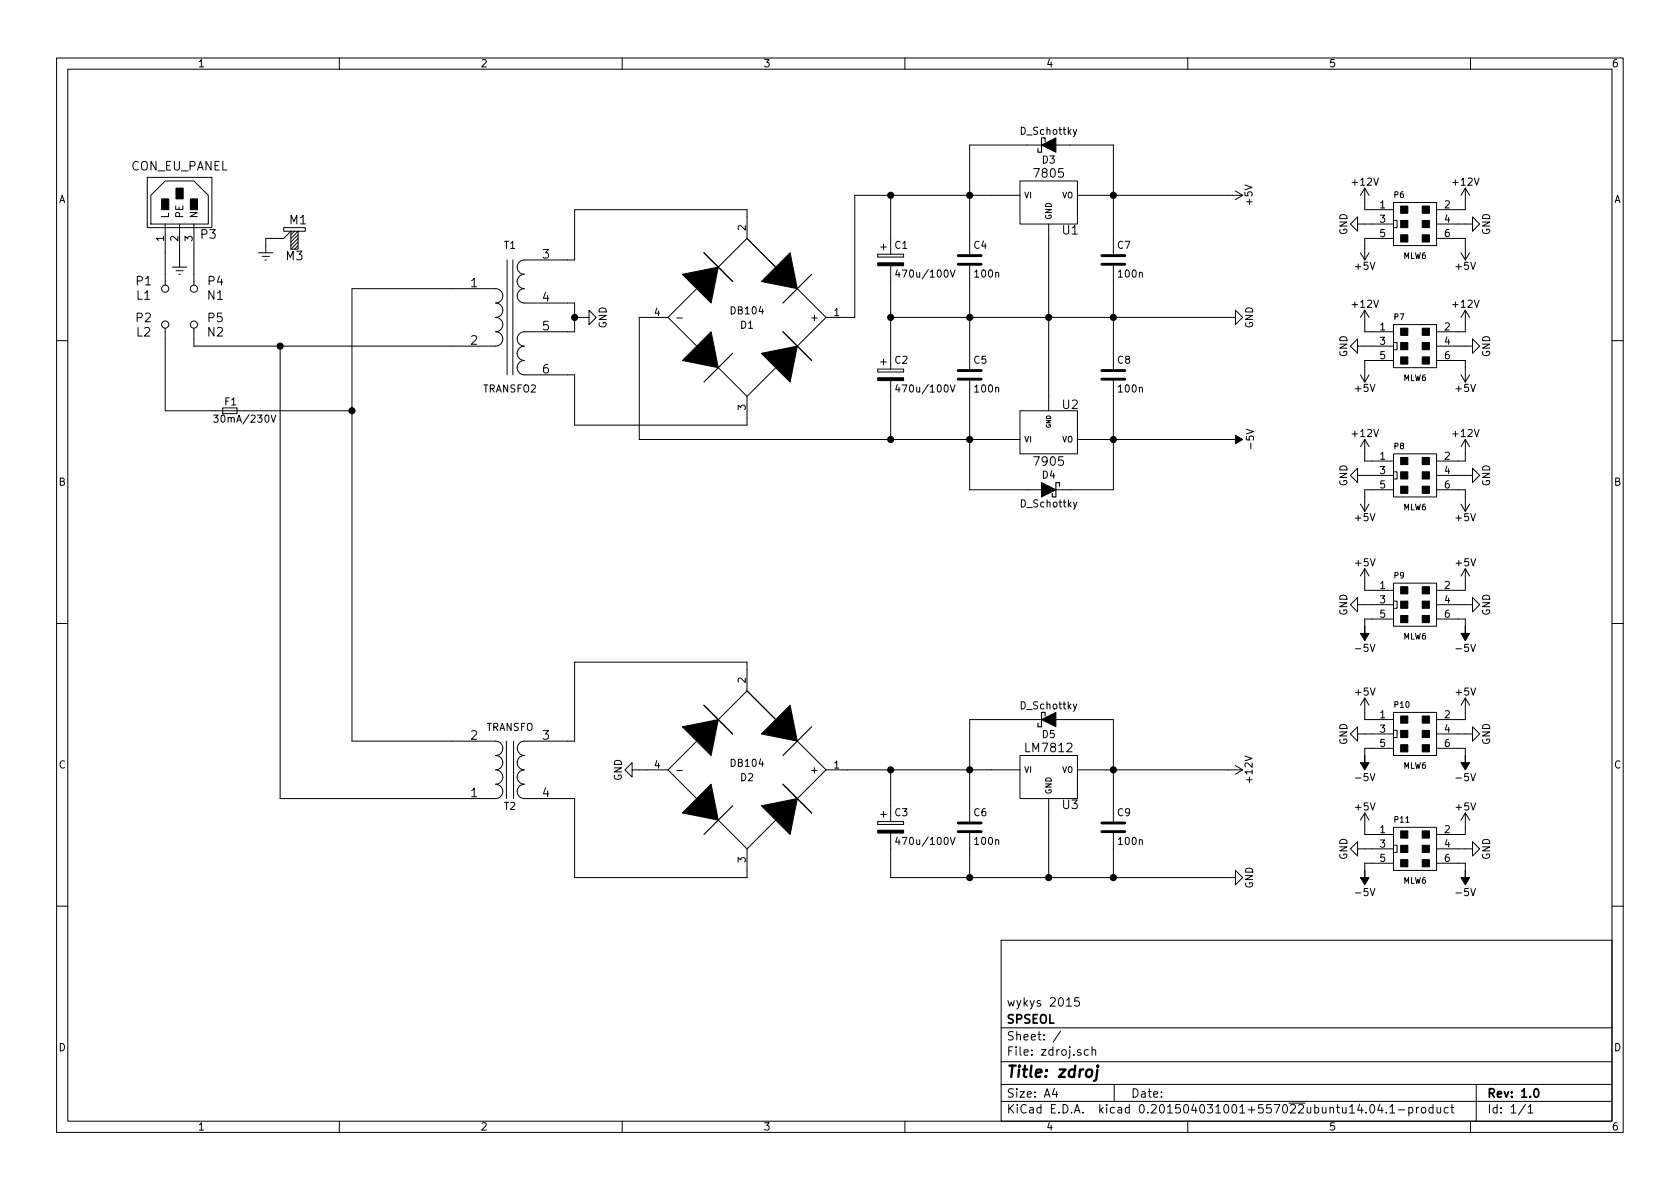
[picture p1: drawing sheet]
<svg xmlns="http://www.w3.org/2000/svg" width="297mm" height="210mm" viewBox="0 0 297 210" stroke-linecap="round" stroke-linejoin="round" font-family="sans-serif">
<g fill="none" stroke="#000" stroke-width=".18">
<path d="M10 10.3h277v189.9h-277zM12 12.2h273v186.1h-273zM60 10.3v1.9M110 10.3v1.9M160 10.3v1.9M210 10.3v1.9M260 10.3v1.9M26 31.4h11.5v8.9h-11.5zM29.2 32h5.1l2.5 2.5v5.1h-10.1v-5.1zM29.2 39.6v10.8M31.7 39.6v7.6M34.3 39.6v10.8"/>
<path d="M157.5 34.5v10.5M180.3 32h10.2v7.6h-10.2zM180.3 34.5h-29.2v21.6h-5.1M184.1 25.6h-12.7v19.4M185.4 39.6v33M186.7 25.6h10.1v19.4M190.4 22.9l-.5 1.2-.1 .1M190.5 34.5h29.2M218.4 33.8l1.3 .7M219.7 34.5l-1.3 .8M240 39.6v-1.3l-1.2 1.3 1.2 1.3v-1.3h6.4M241.3 33.3v3.8h5.1"/>
<path d="M241.3 33.3l-.8 1.2M241.3 33.3l.8 1.2M246.4 35.8h7.6v7.6h-7.6zM246.4 39h.6v1.3h-.6M254 39.6h6.3v-1.3l1.3 1.3-1.3 1.3v-1.3M259.1 33.3v3.8h-5.1M259.1 33.3l-.8 1.2M259.1 33.3l.7 1.2M29.2 58v14.6h33M30.5 47.2h2.5M31.1 47.9h1.3M31.6 48.5h.3"/>
<path d="M34.3 58v3.2h53.3a1.27 1.27 0 0 0 1.3-1.3 1.27 1.27 0 0 0-1.3-1.2 1.27 1.27 0 0 0 1.3-1.3 1.27 1.27 0 0 0-1.3-1.3 1.27 1.27 0 0 0 1.3-1.2 1.27 1.27 0 0 0-1.3-1.3 1.27 1.27 0 0 0 1.3-1.3 1.27 1.27 0 0 0-1.3-1.3h-25.4v80.1h25.4a1.27 1.27 0 0 1 1.3 1.2 1.27 1.27 0 0 1-1.3 1.3 1.27 1.27 0 0 1 1.3 1.3 1.27 1.27 0 0 1-1.3 1.2 1.27 1.27 0 0 1 1.3 1.3 1.27 1.27 0 0 1-1.3 1.3 1.27 1.27 0 0 1 1.3 1.2 1.27 1.27 0 0 1-1.3 1.3h-38.1v-80M45.7 44.7h2.6M46.4 45.3h1.2M46.9 46h.2M50.2 40.3h3.8v.6h-1.3v3.2h-1.3v-3.2h-1.2zM51.4 40.9l-1.2 1.3h-3.2v2.5M51.4 40.9h1.3l-1.3 1.3M52.1 40.9l-.7 .6M52.7 42.8l-1.3 1.3M52.7 42.2l-1.3 1.2M52.7 41.5l-1.3 1.3M52.7 43.4l-.6 .7"/>
<path d="M89.7 46v20.3M90.7 46v20.3M101.6 56.1h2.5v-1.2l1.3 1.2-1.3 1.3v-1.3M118.1 56.1h-5.1v21.6h67.3M118.1 56.1l5.1 5.1M119.7 56.2h.9M123.2 51l-5.1 5.1M124.5 44.7l5 5.1M132.1 42.2v-5.1h-30.5v8.9h-8.9a1.27 1.27 0 0 0-1.3 1.2 1.27 1.27 0 0 0 1.3 1.3 1.27 1.27 0 0 0-1.3 1.3 1.27 1.27 0 0 0 1.3 1.2 1.27 1.27 0 0 0-1.3 1.3 1.27 1.27 0 0 0 1.3 1.3h8.9v5.1h-8.9a1.27 1.27 0 0 0-1.3 1.2 1.27 1.27 0 0 0 1.3 1.3 1.27 1.27 0 0 0-1.3 1.3 1.27 1.27 0 0 0 1.3 1.2 1.27 1.27 0 0 0-1.3 1.3 1.27 1.27 0 0 0 1.3 1.3h8.9v8.9h30.5v-5.1M132.1 42.2l-5.1 5M132.1 42.2l5.1 5M138.4 58.7l5.1 5"/>
<path d="M141 51l5 5.1M146 56.1l-5 5.1M155.2 45v.5zM155.2 45.5h4.6zM155.2 45h4.6zM155.7 43.7h1zM156.2 43.2v1zM157.5 56.1h60.9v-1.2l1.3 1.2-1.3 1.3v-1.3M157.5 47v18.3M158.6 47.7l-.2 .9h.7M159.8 45v.5zM168 47.7l.4 1.3 .5-1.3"/>
<path d="M171.4 47v18.3M196.8 47v18.3M240.5 44.7l.8 1.3M241.3 54.9v3.8h5.1M241.3 54.9l-.8 1.2M241.3 54.9l.8 1.2M242.1 44.7l-.8 1.3M246.4 57.4h7.6v7.6h-7.6zM246.4 42.2h-5.1v3.8M254 42.2h5.1v3.8M258.3 44.7l.8 1.3M259.1 54.9v3.8h-5.1"/>
<path d="M259.1 54.9l-.8 1.2M259.1 54.9l.7 1.2M259.8 44.7l-.7 1.3M10 60.2h2M37.8 73.4h.8l-.5 .5 .4 .1v.5l-.2 .2-.5-.2M39.4 72.1h2.5v1h-2.5zM47.9 73.4l.4 1.3 .5-1.3M127 65l5.1 5.1M137.2 65l-5.1 5.1M155.2 65.3v.5zM155.2 65.8h4.6zM155.2 65.3h4.6z"/>
<path d="M155.7 64h1zM156.2 63.5v1zM157.5 67.3v10.4M158.6 68l-.2 .9h.7M159.8 65.3v.5zM168 68.1l.4 1.2 .5-1.2M171.4 67.3v19.3h12.7M180.3 72.6h10.2v7.7h-10.2zM190.5 77.7h26.7M196.8 67.3v19.3h-10.1M240 61.2v-1.3l-1.2 1.3 1.2 1.3v-1.3h6.4M240.5 66.3l.8 1.3"/>
<path d="M241.3 77.7v3.8h5.1M241.3 77.7l-.8 1.3M241.3 77.7l.8 1.3M242.1 66.3l-.8 1.3M246.4 60.6h.6v1.2h-.6M246.4 63.7h-5.1v3.9M254 61.2h6.3v-1.3l1.3 1.3-1.3 1.3v-1.3M254 63.7h5.1v3.9M258.3 66.3l.8 1.3M259.1 77.7v3.8h-5.1M259.1 77.7l-.8 1.3M259.1 77.7l.7 1.3"/>
<path d="M259.8 66.3l-.7 1.3M285 60.2h2M190.4 88.8l-.4 1.2-.2 .1M240 84.1v-1.3l-1.2 1.3 1.2 1.2v-1.2h6.4M240.5 89.1l.8 1.3M242.1 89.1l-.8 1.3M246.4 80.3h7.6v7.6h-7.6zM246.4 83.4h.6v1.3h-.6M246.4 86.6h-5.1v3.8M254 84.1h6.3v-1.3l1.3 1.3-1.3 1.2v-1.2M254 86.6h5.1v3.8M258.3 89.1l.8 1.3"/>
<path d="M259.8 89.1l-.7 1.3M10 110.3h2M240 106.9v-1.2l-1.2 1.2 1.2 1.3v-1.3h6.4M241.3 100.6v3.8h5.1M241.3 100.6l-.8 1.2M241.3 100.6l.8 1.2M246.4 103.1h7.6v7.6h-7.6zM246.4 106.3h.6v1.3h-.6M246.4 109.5h-5.1v1.2M254 106.9h6.3v-1.2l1.3 1.2-1.3 1.3v-1.3M254 109.5h5.1v1.2M259.1 100.6v3.8h-5.1"/>
<path d="M259.1 100.6l-.8 1.2M259.1 100.6l.7 1.2M285 110.3h2M89.5 131.1v10.1M90.8 131.1v10.1M111.8 136.1v-1.2l-1.3 1.2 1.3 1.3v-1.3h6.3M118.1 136.1l5.1 5.1M119.7 136.2h.9M123.2 131.1l-5.1 5M124.5 124.7l5 5.1M132.1 122.2v-5.1h-30.5v14h-8.9a1.27 1.27 0 0 0-1.2 1.2 1.27 1.27 0 0 0 1.2 1.3 1.27 1.27 0 0 0-1.3 1.3 1.27 1.27 0 0 0 1.3 1.2 1.27 1.27 0 0 0-1.3 1.3 1.27 1.27 0 0 0 1.3 1.3 1.27 1.27 0 0 0-1.3 1.2 1.27 1.27 0 0 0 1.3 1.3h8.9v14h30.5v-5.1M132.1 122.2l-5.1 5"/>
<path d="M132.1 122.2l5.1 5M138.4 138.7l5.1 5.1M141 131.1l5 5M146 136.1h34.3M146 136.1l-5 5.1M157.5 136.1v9.2M180.3 133.6h10.2v7.6h-10.2zM184.1 127.2h-12.7v18.1M186.7 127.2h10.1v18.1M190.4 124.5l-.5 1.2-.1 .1M190.5 136.1h29.2M218.4 135.4l1.3 .7"/>
<path d="M219.7 136.1l-1.3 .8M240 129.8v-1.3l-1.2 1.3 1.2 1.3v-1.3h6.4M241.3 123.4v3.8h5.1M241.3 123.4l-.8 1.3M241.3 123.4l.8 1.3M246.4 126h7.6v7.6h-7.6zM246.4 129.2h.6v1.2h-.6M246.4 132.3h-5.1v1.3M254 129.8h6.3v-1.3l1.3 1.3-1.3 1.3v-1.3M254 132.3h5.1v1.3M259.1 123.4v3.8h-5.1M259.1 123.4l-.8 1.3"/>
<path d="M259.1 123.4l.7 1.3M127 145l5.1 5.1M137.2 145l-5.1 5.1M155.2 145.3v.5zM155.2 145.8h4.6zM155.2 145.3h4.6zM155.7 144h1zM156.2 143.5v1zM157.5 147.3v7.9h60.9v-1.3l1.3 1.3-1.3 1.3v-1.3M158.6 148l-.2 .9h.7M159.8 145.3v.5zM168 148.1l.4 1.2 .5-1.2"/>
<path d="M171.4 147.3v7.9M185.4 141.2v14M196.8 147.3v7.9M240 150.1v-1.3l-1.2 1.3 1.2 1.3v-1.3h6.4M241.3 143.8v3.8h5.1M241.3 143.8l-.8 1.2M241.3 143.8l.8 1.2M246.4 146.3h7.6v7.6h-7.6zM246.4 149.5h.6v1.2h-.6M246.4 152.6h-5.1v1.3M254 150.1h6.3v-1.3l1.3 1.3-1.3 1.3v-1.3M254 152.6h5.1v1.3"/>
<path d="M259.1 143.8v3.8h-5.1M259.1 143.8l-.8 1.2M259.1 143.8l.7 1.2M10 160.2h2M177 166.3h108v32h-108zM190.8 176.4h-.7l-.1 .7 .2-.1 .5 .1 .2 .2-.1 .5-.2 .1-.6-.1M285 160.2h2M60 198.3v1.9M110 198.3v1.9M160 198.3v1.9M177 194.8h108M177 191.8h108"/>
<path d="M177 187.8h108M177 181.8h108M186.4 192.5l-.3 1h.9M186.8 193v1M187.5 182.3l-1.3 2M192.4 185.7l-.4-.1-.3 .3 .1 .6 .2 .1 .4-.1M193.1 185.7l.2-.1 .4 .1v.9M193.1 185.1v1.5M197 191.8v3M210 198.3v1.9M242.3 195.5l.2-.2a.81 .81 0 0 1 .6 .6 .81 .81 0 0 1-.3 .8l-.1 .1a.79 .79 0 0 1-.4-1.3zM244 195.2l-.4 1.1h1"/>
<path d="M244.3 195.8v1M245.1 196.7v.1M245.7 195.8l.5-.5v1.5M245.7 196.8h.9M247.2 196.3h1.2M249.1 195.9l.4-.1 .3 .3-.1 .6h-.6M249.1 195.8v1.5M250.4 195.8v1M250.9 195.8l-.5 .3M251.4 196l.2-.2 .4 .2 .1 .5-.1 .2-.4 .1-.2-.1zM253.4 195.9l-.5-.1-.2 .3v.6l.2 .1 .5-.1M253.4 195.3v1.5"/>
<path d="M254.1 195.8l.1 .9 .3 .1 .2-.1M254.7 195.8v1M256.1 195.9l-.5-.1-.3 .3 .1 .6 .2 .1 .5-.1M256.5 195.8h.6M256.7 195.3v1.3l.4 .2M260 198.3v1.9M261 191.8v6.5M269.7 195.2l-1.2 2M270.2 195.8l.4-.5v1.5M270.2 196.8h.8"/>
<circle cx="29.2" cy="51" r=".63"/>
<circle cx="29.2" cy="57.4" r=".63"/>
<circle cx="34.3" cy="57.4" r=".63"/>
<circle cx="34.3" cy="51" r=".63"/>
</g>
<path d="M271.3 192.7l.3-.2a.81 .81 0 0 1 .5 .6 .81 .81 0 0 1-.2 .8l-.2 .1a.79 .79 0 0 1-.4-1.3z" fill="none" stroke="#000" stroke-width=".3"/>
<path d="M194 189.1l-.2 1.7-.1 .2-.3 .1M194.1 188.4v.2l.1-.1-.1-.1v.2" fill="none" stroke="#000" stroke-width=".41"/>
<g fill="#000" stroke="#000" stroke-width=".18">
<path d="M28.6 35.2h1.2v1.9h-1.2zM31.1 33.3h1.3v1.9h-1.3zM33.7 35.2h1.2v1.9h-1.2zM184.1 25.6l2.6-1.2v2.5zM247.6 39h1.3v1.3h-1.3zM247.6 36.4h1.3v1.3h-1.3zM251.5 39h1.2v1.3h-1.2zM251.5 36.4h1.2v1.3h-1.2zM120.6 48.5l6.4-1.3-1.3 6.4zM139.7 44.7l1.3 6.3-6.4-1.2zM155.2 46.5h4.6v.5h-4.6zM247.6 58h1.3v1.3h-1.3z"/>
<path d="M247.6 41.5h1.3v1.3h-1.3zM251.5 58h1.2v1.3h-1.2zM251.5 41.5h1.2v1.3h-1.2zM125.7 58.7l1.3 6.3-6.4-1.3zM134.6 62.5l6.4-1.3-1.3 6.4zM155.2 66.8h4.6v.5h-4.6zM217.2 77.7h1.2v-.7l1.3 .7-1.3 .8v-.8zM247.6 63.1h1.3v1.3h-1.3zM247.6 60.6h1.3v1.2h-1.3zM251.5 63.1h1.2v1.3h-1.2zM251.5 60.6h1.2v1.2h-1.2zM184.1 85.3l2.6 1.3-2.6 1.3z"/>
<path d="M247.6 86h1.3v1.2h-1.3zM247.6 83.4h1.3v1.3h-1.3zM247.6 80.9h1.3v1.3h-1.3zM251.5 86h1.2v1.2h-1.2zM251.5 83.4h1.2v1.3h-1.2zM251.5 80.9h1.2v1.3h-1.2zM241.3 110.7v1.3h.8l-.8 1.3-.8-1.3h.8zM247.6 108.8h1.3v1.3h-1.3zM247.6 106.3h1.3v1.3h-1.3zM247.6 103.8h1.3v1.2h-1.3zM251.5 108.8h1.2v1.3h-1.2zM251.5 106.3h1.2v1.3h-1.2z"/>
<path d="M251.5 103.8h1.2v1.2h-1.2zM259.1 110.7v1.3h.7l-.7 1.3-.8-1.3h.8zM120.6 128.5l6.4-1.3-1.3 6.4zM139.7 124.7l1.3 6.4-6.4-1.3zM184.1 127.2l2.6-1.2v2.5zM241.3 133.6v1.3h.8l-.8 1.2-.8-1.2h.8zM247.6 131.7h1.3v1.3h-1.3zM247.6 129.2h1.3v1.2h-1.3zM247.6 126.6h1.3v1.3h-1.3zM251.5 131.7h1.2v1.3h-1.2zM251.5 129.2h1.2v1.2h-1.2zM251.5 126.6h1.2v1.3h-1.2z"/>
<path d="M259.1 133.6v1.3h.7l-.7 1.2-.8-1.2h.8zM120.6 143.8l5.1-5.1 1.3 6.3zM134.6 142.5l6.4-1.3-1.3 6.4zM155.2 146.8h4.6v.5h-4.6zM241.3 153.9v1.3h.8l-.8 1.3-.8-1.3h.8zM247.6 152h1.3v1.3h-1.3zM247.6 149.5h1.3v1.2h-1.3zM247.6 146.9h1.3v1.3h-1.3zM251.5 152h1.2v1.3h-1.2zM251.5 149.5h1.2v1.2h-1.2zM251.5 146.9h1.2v1.3h-1.2zM259.1 153.9v1.3h.7l-.7 1.3-.8-1.3h.8z"/>
</g>
<path d="M169.4 46.7h4.1M169.4 45.2h4.1M194.8 46.7h4.1M194.8 45.2h4.1M169.4 67.1h4.1M169.4 65.5h4.1M194.8 67.1h4.1M194.8 65.5h4.1M169.4 147.1h4.1M169.4 145.5h4.1M194.8 147.1h4.1M194.8 145.5h4.1" fill="none" stroke="#000" stroke-width=".51"/>
<path d="M184.8 25v-.6h-.7v2.5h-.6v-.6M124.5 44.7l5 5.1M138.4 58.7l5.1 5M143.5 48.5l-5.1 5.1M129.5 62.5l-5 5.1M187.3 86v-.7h-.6v2.6h-.6v-.7M124.5 124.7l5 5.1M138.4 138.7l5.1 5.1M143.5 128.5l-5.1 5.1M184.8 126.6v-.6h-.7v2.5h-.6v-.6M129.5 142.5l-5 5.1" fill="none" stroke="#000" stroke-width=".2"/>
<g fill="#000" stroke="#000" stroke-width=".25">
<circle cx="157.5" cy="34.5" r=".51"/>
<circle cx="171.5" cy="34.5" r=".51"/>
<circle cx="196.9" cy="34.5" r=".51"/>
<circle cx="101.6" cy="56.1" r=".51"/>
<circle cx="157.5" cy="56.1" r=".51"/>
<circle cx="171.5" cy="56.1" r=".51"/>
<circle cx="185.4" cy="56.1" r=".51"/>
<circle cx="196.9" cy="56.1" r=".51"/>
<circle cx="49.5" cy="61.2" r=".51"/>
<circle cx="62.2" cy="72.6" r=".51"/>
<circle cx="157.5" cy="77.7" r=".51"/>
<circle cx="171.5" cy="77.7" r=".51"/>
<circle cx="196.9" cy="77.7" r=".51"/>
<circle cx="157.5" cy="136.1" r=".51"/>
<circle cx="171.5" cy="136.1" r=".51"/>
<circle cx="196.9" cy="136.1" r=".51"/>
<circle cx="171.5" cy="155.2" r=".51"/>
<circle cx="185.4" cy="155.2" r=".51"/>
<circle cx="196.9" cy="155.2" r=".51"/>
</g>
<text font-size="2.8" x="178" y="190.5">Title: zdroj</text>
<g font-size="2.1">
<text x="23.1" y="30.1">CON_EU_PANEL</text>
<text x="183.1" y="31.4">7805</text>
<text x="51.2" y="39.7">M1</text>
<text x="187.9" y="41.5">U1</text>
<text x="35.5" y="42.2">P3</text>
<text x="50.6" y="46">M3</text>
<text x="95.9" y="45.7">3</text>
<text x="24.1" y="50.5">P1</text>
<text x="24.2" y="53">L1</text>
<text x="36.8" y="53">N1</text>
<text x="36.8" y="50.5">P4</text>
<text x="83.2" y="50.8">1</text>
<text x="95.9" y="53.3">4</text>
<text x="24.1" y="57">P2</text>
<text x="24.2" y="59.5">L2</text>
<text x="36.8" y="59.5">N2</text>
<text x="36.8" y="57">P5</text>
<text x="95.9" y="58.4">5</text>
<text x="83.2" y="61">2</text>
<text x="95.9" y="66">6</text>
<text x="187.9" y="72.3">U2</text>
<text x="183.1" y="82.4">7905</text>
<text x="83.2" y="130.8">2</text>
<text x="95.9" y="130.8">3</text>
<text x="181.5" y="133">LM7812</text>
<text x="83.2" y="141">1</text>
<text x="95.9" y="141">4</text>
<text x="187.9" y="143.1">U3</text>
<text x="178" y="178">wykys 2015</text>
<text x="178" y="184">Sheet: /</text>
<text x="178" y="181">SPSEOL</text>
<text x="178" y="186.7">File: zdroj.sch</text>
<text x="178" y="196.9">KiCad E.D.A. kicad 0.201504031001+557022ubuntu14.04.1-product</text>
<text x="178" y="194.1">Size: A4</text>
<text x="200" y="194.1">Date:</text>
<text x="263" y="194.1">Rev: 1.0</text>
<text x="263" y="196.9">Id: 1/1</text>
</g>
<g font-size="1.8">
<text x="35" y="11.9">1</text>
<text x="85" y="11.9">2</text>
<text x="135" y="11.9">3</text>
<text x="185" y="11.9">4</text>
<text x="235" y="11.9">5</text>
<text x="285" y="11.9">6</text>
<text x="180.5" y="23.8">D_Schottky</text>
<text x="184.3" y="28.9">D3</text>
<text x="10.4" y="35.9">A</text>
<text x="239.2" y="32.8">+12V</text>
<text x="257" y="32.8">+12V</text>
<text x="285.4" y="35.9">A</text>
<text x="29.8" y="38.6" transform="rotate(-90 29.8 38.6)">L</text>
<text x="32.4" y="38.6" transform="rotate(-90 32.4 38.6)">PE</text>
<text x="34.9" y="38.6" transform="rotate(-90 34.9 38.6)">N</text>
<text x="131.8" y="40.7" transform="rotate(-90 131.8 40.7)">2</text>
<text x="221.4" y="36.1" transform="rotate(-90 221.4 36.1)">+5V</text>
<text x="238.2" y="41.6" transform="rotate(-90 238.2 41.6)">GND</text>
<text x="244" y="36.8">1</text>
<text x="244" y="39.4">3</text>
<text x="244" y="41.9">5</text>
<text x="255.4" y="36.8">2</text>
<text x="255.4" y="39.4">4</text>
<text x="255.4" y="41.9">6</text>
<text x="263.4" y="41.6" transform="rotate(-90 263.4 41.6)">GND</text>
<text x="29" y="42.6" transform="rotate(-90 29 42.6)">1</text>
<text x="31.5" y="42.6" transform="rotate(-90 31.5 42.6)">2</text>
<text x="34" y="42.6" transform="rotate(-90 34 42.6)">3</text>
<text x="89.2" y="44">T1</text>
<text x="158.2" y="44">C1</text>
<text x="172.2" y="44">C4</text>
<text x="197.6" y="44">C7</text>
<text x="239.7" y="47.7">+5V</text>
<text x="257.5" y="47.7">+5V</text>
<text x="159.2" y="49.1">470u/100V</text>
<text x="172.5" y="49.1">100n</text>
<text x="197.9" y="49.1">100n</text>
<text x="107.2" y="58.1" transform="rotate(-90 107.2 58.1)">GND</text>
<text x="115.7" y="55.9">4</text>
<text x="129.3" y="55.6">DB104</text>
<text x="131" y="58.1">D1</text>
<text x="143.7" y="56.8">+</text>
<text x="147.5" y="55.9">1</text>
<text x="221.5" y="58.1" transform="rotate(-90 221.5 58.1)">GND</text>
<text x="239.2" y="54.4">+12V</text>
<text x="244" y="58.4">1</text>
<text x="255.4" y="58.4">2</text>
<text x="257" y="54.4">+12V</text>
<text x="158.2" y="64.3">C2</text>
<text x="172.2" y="64.3">C5</text>
<text x="197.6" y="64.3">C8</text>
<text x="238.2" y="63.2" transform="rotate(-90 238.2 63.2)">GND</text>
<text x="244" y="61">3</text>
<text x="244" y="63.5">5</text>
<text x="255.4" y="61">4</text>
<text x="255.4" y="63.5">6</text>
<text x="263.4" y="63.2" transform="rotate(-90 263.4 63.2)">GND</text>
<text x="39.8" y="71.7">F1</text>
<text x="85.4" y="69.4">TRANSFO2</text>
<text x="159.2" y="69.4">470u/100V</text>
<text x="172.5" y="69.4">100n</text>
<text x="197.9" y="69.4">100n</text>
<text x="239.7" y="69.3">+5V</text>
<text x="257.5" y="69.3">+5V</text>
<text x="38.5" y="74.7">30mA/230V</text>
<text x="131.8" y="72.5" transform="rotate(-90 131.8 72.5)">3</text>
<text x="239.2" y="77.3">+12V</text>
<text x="257" y="77.3">+12V</text>
<text x="221.7" y="79.1" transform="rotate(-90 221.7 79.1)">-5V</text>
<text x="244" y="81.3">1</text>
<text x="244" y="83.8">3</text>
<text x="255.4" y="81.3">2</text>
<text x="255.4" y="83.8">4</text>
<text x="10.4" y="85.9">B</text>
<text x="180.6" y="89.7">D_Schottky</text>
<text x="184.3" y="84.6">D4</text>
<text x="238.2" y="86" transform="rotate(-90 238.2 86)">GND</text>
<text x="244" y="86.4">5</text>
<text x="255.4" y="86.4">6</text>
<text x="263.4" y="86" transform="rotate(-90 263.4 86)">GND</text>
<text x="285.4" y="85.9">B</text>
<text x="239.7" y="92.1">+5V</text>
<text x="257.5" y="92.1">+5V</text>
<text x="239.7" y="100.1">+5V</text>
<text x="257.5" y="100.1">+5V</text>
<text x="244" y="104.1">1</text>
<text x="244" y="106.7">3</text>
<text x="255.4" y="104.1">2</text>
<text x="255.4" y="106.7">4</text>
<text x="238.2" y="108.9" transform="rotate(-90 238.2 108.9)">GND</text>
<text x="244" y="109.2">5</text>
<text x="255.4" y="109.2">6</text>
<text x="263.4" y="108.9" transform="rotate(-90 263.4 108.9)">GND</text>
<text x="239.9" y="115.3">-5V</text>
<text x="257.7" y="115.3">-5V</text>
<text x="131.8" y="120.7" transform="rotate(-90 131.8 120.7)">2</text>
<text x="180.5" y="125.4">D_Schottky</text>
<text x="239.7" y="123">+5V</text>
<text x="257.5" y="123">+5V</text>
<text x="85.9" y="129.2">TRANSFO</text>
<text x="184.3" y="130.5">D5</text>
<text x="238.2" y="131.7" transform="rotate(-90 238.2 131.7)">GND</text>
<text x="244" y="127">1</text>
<text x="244" y="129.5">3</text>
<text x="255.4" y="127">2</text>
<text x="255.4" y="129.5">4</text>
<text x="263.4" y="131.7" transform="rotate(-90 263.4 131.7)">GND</text>
<text x="10.4" y="135.9">C</text>
<text x="115.7" y="135.9">4</text>
<text x="129.3" y="135.6">DB104</text>
<text x="143.7" y="136.8">+</text>
<text x="147.5" y="135.9">1</text>
<text x="244" y="132.1">5</text>
<text x="255.4" y="132.1">6</text>
<text x="285.4" y="135.9">C</text>
<text x="89.2" y="143.2">T2</text>
<text x="109.9" y="138.1" transform="rotate(-90 109.9 138.1)">GND</text>
<text x="131" y="138.1">D2</text>
<text x="221.4" y="138.2" transform="rotate(-90 221.4 138.2)">+12V</text>
<text x="239.7" y="143.3">+5V</text>
<text x="239.9" y="138.1">-5V</text>
<text x="257.5" y="143.3">+5V</text>
<text x="257.7" y="138.1">-5V</text>
<text x="158.2" y="144.3">C3</text>
<text x="159.2" y="149.4">470u/100V</text>
<text x="172.2" y="144.3">C6</text>
<text x="172.5" y="149.4">100n</text>
<text x="197.6" y="144.3">C9</text>
<text x="197.9" y="149.4">100n</text>
<text x="244" y="147.3">1</text>
<text x="244" y="149.9">3</text>
<text x="255.4" y="147.3">2</text>
<text x="255.4" y="149.9">4</text>
<text x="131.8" y="152.5" transform="rotate(-90 131.8 152.5)">3</text>
<text x="238.2" y="152.1" transform="rotate(-90 238.2 152.1)">GND</text>
<text x="244" y="152.4">5</text>
<text x="255.4" y="152.4">6</text>
<text x="263.4" y="152.1" transform="rotate(-90 263.4 152.1)">GND</text>
<text x="221.5" y="157.1" transform="rotate(-90 221.5 157.1)">GND</text>
<text x="239.9" y="158.4">-5V</text>
<text x="257.7" y="158.4">-5V</text>
<text x="10.4" y="185.9">D</text>
<text x="285.4" y="185.9">D</text>
<text x="35" y="199.9">1</text>
<text x="85" y="199.9">2</text>
<text x="135" y="199.9">3</text>
<text x="185" y="199.9">4</text>
<text x="235" y="199.9">5</text>
<text x="285" y="199.9">6</text>
</g>
<g font-size="1.4">
<text x="181.1" y="35">VI</text>
<text x="187.7" y="35">VO</text>
<text x="246.5" y="35">P6</text>
<text x="185.9" y="38.9" transform="rotate(-90 185.9 38.9)">GND</text>
<text x="248.1" y="45.8">MLW6</text>
<text x="246.5" y="56.6">P7</text>
<text x="248.1" y="67.4">MLW6</text>
<text x="181.1" y="78.2">VI</text>
<text x="187.7" y="78.2">VO</text>
<text x="246.5" y="79.4">P8</text>
<text x="248.1" y="90.2">MLW6</text>
<text x="246.5" y="102.3">P9</text>
<text x="248.1" y="113.1">MLW6</text>
<text x="246.6" y="125.1">P10</text>
<text x="181.1" y="136.6">VI</text>
<text x="187.7" y="136.6">VO</text>
<text x="248.1" y="135.9">MLW6</text>
<text x="185.9" y="140.5" transform="rotate(-90 185.9 140.5)">GND</text>
<text x="246.6" y="145.5">P11</text>
<text x="248.1" y="156.3">MLW6</text>
</g>
<text font-size="1.1" x="185.8" y="75.8" transform="rotate(-90 185.8 75.8)">GND</text>
</svg>
